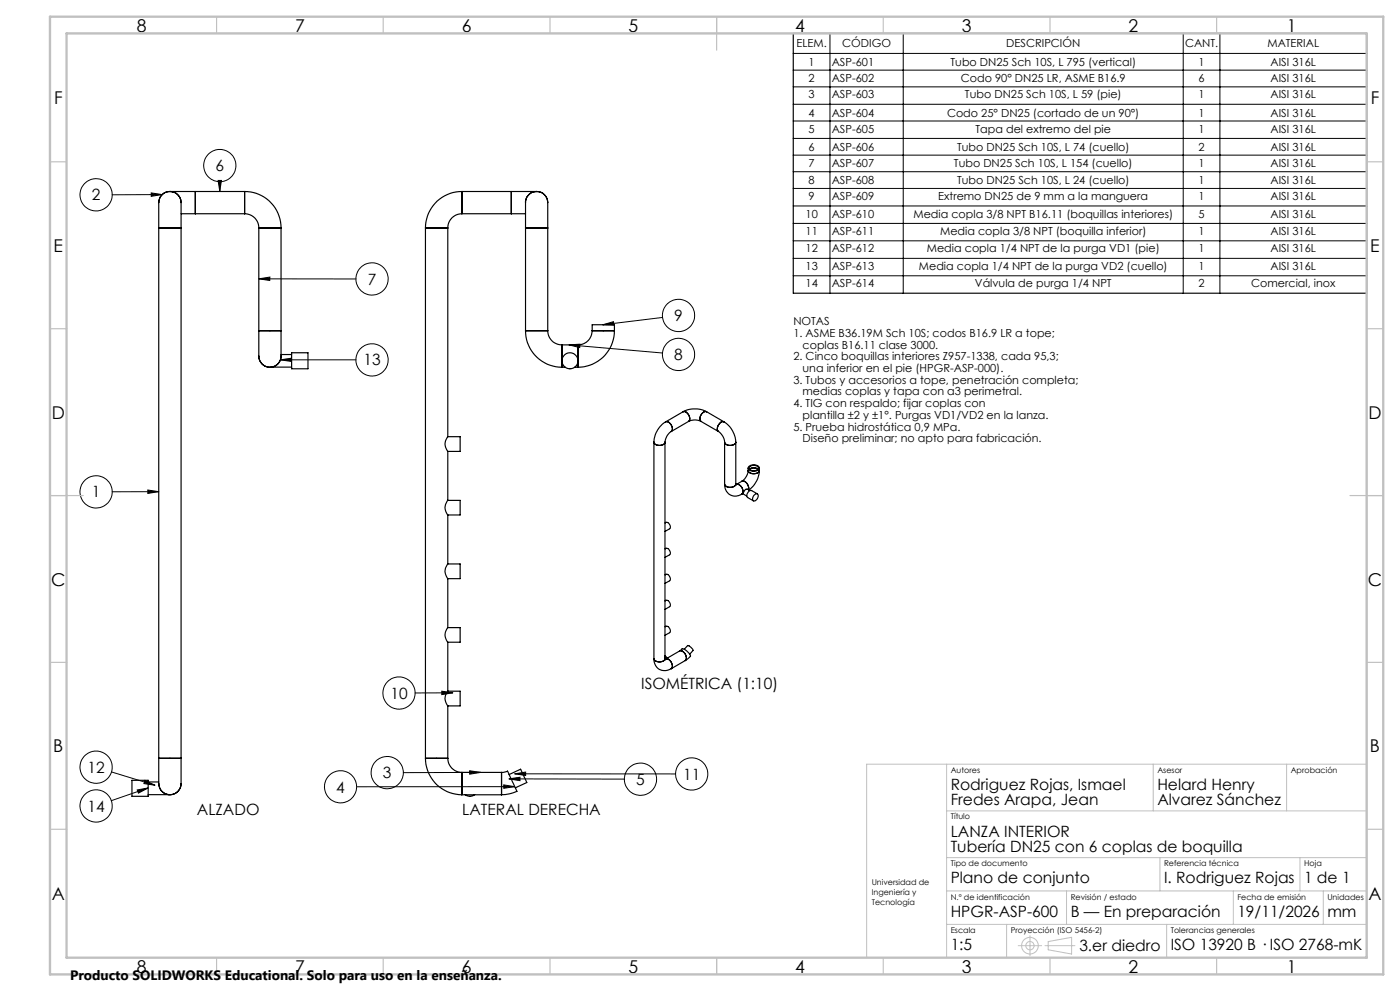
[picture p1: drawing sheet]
<svg xmlns="http://www.w3.org/2000/svg" width="420mm" height="297mm" viewBox="0 0 420 297" stroke-linecap="round" stroke-linejoin="round" font-family="sans-serif">
<g fill="none" stroke="#000" stroke-width=".35">
<path d="M238 10h172v77.9h-172zM51 57.4a3.7 3.7 0 0 0-3.4 4.6v6.3M51 57.4a3.7 3.7 0 0 1 3.3 4.6v6.3M51 57.4h7.6M58.6 57.4v6.7M58.6 57.4h14.8M73.4 57.4a10.9 10.9 0 0 1 10.9 10.9M73.4 57.4v6.7M138.6 57.4a10.9 10.9 0 0 0-11 10.9M138.6 57.4v6.7M138.6 57.4h14.8M153.4 57.4h7.6"/>
<path d="M153.4 57.4v6.7M161 57.4a3.7 3.7 0 0 1 3.3 4.6v6.3M161 57.4a3.6 3.6 0 0 0-3.3 4.6v6.3M47.6 68.3h6.7M47.6 68.3v159M54.3 64.1h4.3M54.3 68.3v159M58.6 64.1h14.8M73.4 64.1a4.2 4.2 0 0 1 4.2 4.2M77.6 68.3h6.7M77.6 68.3v30.8M84.3 68.3v30.8"/>
<path d="M127.6 68.3h6.7M127.6 68.3v159M134.3 68.3v62.6M138.6 64.1a4.2 4.2 0 0 0-4.3 4.2M138.6 64.1h14.8M153.4 64.1h4.3M157.7 68.3h6.6M157.7 68.3v30.8M164.3 68.3v30.8M77.6 99.1v7.6M77.6 99.1h6.7M84.3 99.1v7.6"/>
<path d="M157.7 99.1a10.9 10.9 0 0 0 10.9 11M157.7 99.1h6.6M164.3 99.1a4.2 4.2 0 0 0 4.3 4.3M177.7 99.1a4.3 4.3 0 0 1-4.3 4.3M177.7 99.1h6.6M177.7 99.1v-1.8h6.6v1.8M184.3 99.1a10.9 10.9 0 0 1-10.9 11M77.6 106.7a3.3 3.3 0 0 0 3.4 3.4 3.3 3.3 0 0 0 3.3-3.4M81.4 110h6.1M84.3 106.3h3.2M87.5 105.7h4.9v4.8h-4.9zM168.6 103.4v6.7"/>
<path d="M168.6 103.4h4.8M168.6 110.1h.9M172.4 110.1h1M173.4 103.4v6.7M134.3 130.9a3.3 3.3 0 0 0 0 4.4M134.3 130.9h3.7v4.4h-3.7M134.3 135.3v14.7M196.2 132.5a1.9 1.9 0 0 0 3.3 0M196.2 132.5a1.92 1.92 0 0 0 3.3 0M196.2 132.5v64.9M199.5 132.5v64.9M199.7 126.4a7.4 7.4 0 0 0-3.5 6.1"/>
<path d="M199.7 126.4a1.92 1.92 0 0 1 1.7 2.9M201.4 129.3a4.2 4.2 0 0 0-1.9 3.2M204.9 123.4a7.7 7.7 0 0 1 7.1 0M204.9 123.4a1.92 1.92 0 0 1 1.7 2.9M204.9 123.4l-5.2 3M206.6 126.3a4.3 4.3 0 0 1 3.7 0M206.6 126.3l-5.2 3M210.3 126.3l5.2 3M212 123.4a1.95 1.95 0 0 0-1.7 2.9M212 123.4l5.2 3M215.5 129.3a4.3 4.3 0 0 1 1.9 3.2M217.2 126.4a7.6 7.6 0 0 1 3.5 6.1"/>
<path d="M217.2 126.4a1.92 1.92 0 0 0-1.7 2.9M217.4 132.5a1.95 1.95 0 0 0 3.3 0M217.4 132.5v12.6M220.7 132.5v12.6M224.7 139.8a1.96 1.96 0 0 1 3.1 .5 1.97 1.97 0 0 1-3.4 0zM224.8 140a1.59 1.59 0 0 1 2.7 .4 1.66 1.66 0 0 1-2.8-.2zM134.3 150a3.2 3.2 0 0 0 0 4.3M134.3 150h3.7v4.3h-3.7M134.3 154.3v14.7M199.5 156.7a1.17 1.17 0 0 1 1.3 .4 1.17 1.17 0 0 1 .1 1.4l-1.4 .8M217.4 145.1a3.3 3.3 0 0 0 1.6 3.2 3.3 3.3 0 0 0 3.6-.2M217.4 145.1a1.95 1.95 0 0 0 3.3 0"/>
<path d="M220.7 145.1l.1 .4M220.9 145.2l-.2 .1M220.9 145.2a1.92 1.92 0 0 1 1.7 2.9M220.9 145.2a1.91 1.91 0 0 1 1.7 2.9M222.6 148.1l.2-.1 1.2 .7M222.6 144.2a2.04 2.04 0 0 1 1.9 2.6 2.07 2.07 0 0 0-1.9-2.6zM222.6 144.2l-1.7 1M224.4 141a4.3 4.3 0 0 1-1.8 3.2M224.4 141a1.95 1.95 0 0 0 3.4 0M224.4 141a1.91 1.91 0 0 0 3.4 0M224.4 140.3v.7M224.9 140.6l.7-.3 .9-.1 .9 .4-1.3-.4z"/>
<path d="M225 147l-.8-.4a1.64 1.64 0 0 0-1.4 1.3M226.3 148.3a.66 .66 0 0 1 1-.2 .66 .66 0 0 1 .1 1l-.5 .7a.66 .66 0 0 1-1 .2 .66 .66 0 0 1 0-1zM227.2 148l-1.7-1a1.4 1.4 0 0 0-1.2 2.1l1.7 1M227.8 141a7.8 7.8 0 0 1-3.1 5.9M227.8 140.3v.7M134.3 169a3.3 3.3 0 0 0 0 4.4M134.3 169h3.7v4.4h-3.7M134.3 173.4v14.7M199.5 164.5a1.2 1.2 0 0 1 1.3 .4 1.2 1.2 0 0 1 .1 1.4l-1.4 .7M199.5 172.3a1.17 1.17 0 0 1 1.3 .3 1.17 1.17 0 0 1 .1 1.4l-1.4 .8M134.3 188.1a3.2 3.2 0 0 0 0 4.4M134.3 188.1h3.7v4.4h-3.7"/>
<path d="M134.3 192.5v14.6M196.2 197.4a3.3 3.3 0 0 0 1.6 3.2 3.3 3.3 0 0 0 3.6-.2M196.2 197.4a1.92 1.92 0 0 0 3.3 0M199.5 197.4l.1 .4M199.5 196.6l.4 .5M199.5 187.9a1.2 1.2 0 0 1 1.3 .3 1.2 1.2 0 0 1 .1 1.4l-1.4 .8M199.5 180.1a1.17 1.17 0 0 1 1.3 .3 1.17 1.17 0 0 1 .1 1.4l-1.4 .8M199.5 196.6l.2 .1M199.5 196.9h.1M199.5 196.9l.7 .3M199.7 197.5l-.2 .1M199.7 197.5a1.92 1.92 0 0 1 1.7 2.9"/>
<path d="M199.7 197.5a1.94 1.94 0 0 1 1.7 2.9M203.9 195.1l.5-.4a.94 .94 0 0 1 1.5 .3l.9 .8a.74 .74 0 0 1-.1 1.3l-1.1 .9M203.9 195.1a1.92 1.92 0 0 1 1.7 2.9M203.9 195.1l-4.2 2.4M205.3 194.6l1-1.1a2.18 2.18 0 0 1 1.6 1.5l-1 1.1M205.6 198l-4.2 2.4M134.3 207.1a3.3 3.3 0 0 0 0 4.5M134.3 207.1h3.7v4.5h-3.7M134.3 211.6v15.7M39.6 233.9h4.8v4.8h-4.8zM44.4 238.2h6.2M44.4 234.3h3.2"/>
<path d="M47.6 227.3v7.5M47.6 234.8a3.4 3.4 0 0 0 3.4 3.4 3.4 3.4 0 0 0 3.3-3.4M47.6 227.3h6.7M54.3 227.3v7.5M127.6 227.3a10.9 10.9 0 0 0 11 10.9M127.6 227.3h6.7M134.3 227.3a4.2 4.2 0 0 0 4.3 4.2M138.6 231.5v6.7M138.6 231.5h11.9M138.6 238.2h11.9M139.6 238.2a2.45 2.45 0 0 0 2.8 0M150.5 231.5l1.1-.2a.58 .58 0 0 1 .7-.1 .58 .58 0 0 1 .3 .7l2.5 5.3a12 12 0 0 1-4.6 1"/>
<path d="M150.5 231.5v6.7M152.8 232.1l3.4-1.6 1.6 3.4 .2 .6-3.4 1.6"/>
<circle cx="171" cy="108.1" r="2.4"/>
</g>
<g fill="none" stroke="#000" stroke-width=".3">
<path d="M238 16h172M249 10v77.9M271 10v77.9M355 10v77.9M366 10v77.9M238 21h172M238 26h172M238 31.3h172M238 36.3h172M45.4 57.8l3.2 .5-3.2 .5zM48.6 58.3l-14.9 .1M65.4 54.1h1l-.5 3.3z"/>
<path d="M65.9 54.5v2.9M238 41.5h172M238 46.5h172M238 51.5h172M238 56.5h172M238 61.7h172M238 67h172M238 72.2h172M238 77.4h172M77.6 83.6l3.4-.6-.1 1.1zM77.6 83.6h29.2M180.8 97.3l3.2-.9 .1 1z"/>
<path d="M198.8 95.1l-18 2.2M238 82.7h172M84.1 107.8l3.3-.5v1zM84.1 107.8h22.7M170.7 103.4l3.3-.3-.1 1.1zM170.7 103.4l28.1 2.4M44.3 146.9l3.3 .5-3.3 .5zM47.6 147.4h-13.9M132.5 207.1l3.4 .5-3.4 .6zM135.9 207.6l-11.4 .1M33.4 231.3l13.1 4M41.2 236.7l3.2-.6-2.9 1.6z"/>
<path d="M43.5 233.9l3 1.4-3.3-.5zM44.4 236.1l-11 3.9M140.9 231l3.3 .5-3.3 .5zM144.2 231.5l-23.2 .1M151.1 235.2l3.3 .6-3.3 .5zM152.7 233.4l3.3-.5v1.1zM152.7 233.4l34.6 .1M154.4 231.9l3.3-.5v1zM154.4 235.8h-47.4M154.4 231.9h48.3"/>
<circle cx="28.8" cy="58.4" r="4.8"/>
<circle cx="65.9" cy="49.6" r="4.8"/>
<circle cx="111.6" cy="83.6" r="4.8"/>
<circle cx="203.6" cy="94.5" r="4.8"/>
<circle cx="111.6" cy="107.9" r="4.8"/>
<circle cx="203.6" cy="106.2" r="4.8"/>
<circle cx="28.8" cy="147.4" r="4.8"/>
<circle cx="119.7" cy="207.7" r="4.8"/>
<circle cx="28.8" cy="229.9" r="4.8"/>
<circle cx="102.2" cy="235.8" r="4.8"/>
<circle cx="116.2" cy="231.6" r="4.8"/>
<circle cx="192.1" cy="233.5" r="4.8"/>
<circle cx="207.5" cy="232" r="4.8"/>
<circle cx="28.8" cy="241.5" r="4.8"/>
</g>
<g fill="none" stroke="#c0c0c0" stroke-width=".3">
<path d="M284 229v58M346 229v14M386 229v14M410 229h-150v58M284 243h126M284 257h126M348 257v10M390 257v10M284 267h126M284 277h126M302 277v10M320 267v10"/>
<path d="M350 277v10M370 267v10M397 267v10M305.5 283.4h7M309 280.4v6M313.5 283.4h9M314.5 282.2l7-1.3v5l-7-1.2z"/>
<circle cx="309" cy="283.4" r="2.49"/>
<circle cx="309" cy="283.4" r="1.25"/>
</g>
<g fill="none" stroke="#c0c0c0" stroke-width=".35">
<path d="M65 5v5M115 5v5M165 5v5M215 5v10M265 5v5M315 5v5M365 5v5M15 48.5h5M410 48.5h5M15 98.5h5M410 98.5h5M15 148.5h10"/>
<path d="M405 148.5h10M15 198.5h5M410 198.5h5M15 248.5h5M410 248.5h5M65 287v5M115 287v5M165 287v5M215 287v5M265 287v5M315 287v5M365 287v5"/>
</g>
<path d="M15 5h400v287h-400zM20 10h390v277h-390z" fill="none" stroke="#c0c0c0" stroke-width=".7"/>
<path d="M44.3 146.9l3.3 .5-3.3 .5zM45.4 57.8l3.2 .5-3.2 .5zM65.4 54.1h1l-.5 3.3zM77.6 83.6l3.4-.6-.1 1.1zM43.5 233.9l3 1.4-3.3-.5zM84.1 107.8l3.3-.5v1zM41.2 236.7l3.2-.6-2.9 1.6zM140.9 231l3.3 .5-3.3 .5zM151.1 235.2l3.3 .6-3.3 .5zM152.7 233.4l3.3-.5v1.1zM170.7 103.4l3.3-.3-.1 1.1zM180.8 97.3l3.2-.9 .1 1zM132.5 207.1l3.4 .5-3.4 .6zM154.4 231.9l3.3-.5v1z" fill="#000"/>
<g font-size="5.3">
<text x="41" y="9.5">8</text>
<text x="88.5" y="9.5">7</text>
<text x="138.5" y="9.5">6</text>
<text x="188.5" y="9.5">5</text>
<text x="238.5" y="9.5">4</text>
<text x="288.5" y="9.5">3</text>
<text x="338.5" y="9.5">2</text>
<text x="386" y="9.5">1</text>
<text x="16.2" y="31.3">F</text>
<text x="411.2" y="31.3">F</text>
<text x="16.1" y="75.5">E</text>
<text x="411.1" y="75.5">E</text>
<text x="15.5" y="125.5">D</text>
<text x="410.5" y="125.5">D</text>
<text x="15.4" y="175.5">C</text>
<text x="410.4" y="175.5">C</text>
<text x="16" y="225.5">B</text>
<text x="411" y="225.5">B</text>
<text x="15.5" y="269.8">A</text>
<text x="410.5" y="269.8">A</text>
<text x="41" y="291.5">8</text>
<text x="88.5" y="291.5">7</text>
<text x="138.5" y="291.5">6</text>
<text x="188.5" y="291.5">5</text>
<text x="238.5" y="291.5">4</text>
<text x="288.5" y="291.5">3</text>
<text x="338.5" y="291.5">2</text>
<text x="386" y="291.5">1</text>
</g>
<g font-size="4.7">
<text x="64.7" y="51.3">6</text>
<text x="27.6" y="60.1">2</text>
<text x="110.3" y="85.3">7</text>
<text x="202.3" y="96.2">9</text>
<text x="202.3" y="107.9">8</text>
<text x="109" y="109.5">13</text>
<text x="27.6" y="149.1">1</text>
<text x="117.1" y="209.4">10</text>
<text x="192.3" y="206.5">ISOMÉTRICA (1:10)</text>
<text x="26.3" y="231.6">12</text>
<text x="114.9" y="233.2">3</text>
<text x="204.9" y="233.6">11</text>
<text x="100.9" y="237.5">4</text>
<text x="190.9" y="235.2">5</text>
<text x="285.2" y="236.7">Rodriguez Rojas, Ismael</text>
<text x="347.2" y="236.7">Helard Henry</text>
<text x="26.3" y="243.2">14</text>
<text x="59.1" y="244.2">ALZADO</text>
<text x="138.7" y="244.2">LATERAL DERECHA</text>
<text x="285.2" y="241.3">Fredes Arapa, Jean</text>
<text x="347.2" y="241.3">Alvarez Sánchez</text>
<text x="285.2" y="250.7">LANZA INTERIOR</text>
<text x="285.2" y="255.3">Tubería DN25 con 6 coplas de boquilla</text>
<text x="285.2" y="264.7">Plano de conjunto</text>
<text x="349.2" y="264.7">I. Rodriguez Rojas</text>
<text x="391.2" y="264.7">1 de 1</text>
<text x="285.2" y="274.7">HPGR-ASP-600</text>
<text x="321.2" y="274.7">B — En preparación</text>
<text x="371.2" y="274.7">19/11/2026</text>
<text x="398.2" y="274.9">mm</text>
<text x="285.2" y="284.7">1:5</text>
<text x="323.8" y="284.9">3.er diedro</text>
<text x="351.2" y="284.7">ISO 13920 B · ISO 2768-mK</text>
</g>
<text font-size="4.1" x="21" y="293.7">Producto SOLIDWORKS Educational. Solo para uso en la enseñanza.</text>
<g font-size="3.3">
<text x="238.9" y="14.2">ELEM.</text>
<text x="252.7" y="14.2">CÓDIGO</text>
<text x="301.9" y="14.2">DESCRIPCIÓN</text>
<text x="355.5" y="14.2">CANT.</text>
<text x="380.2" y="14.2">MATERIAL</text>
<text x="242.6" y="19.7">1</text>
<text x="249.5" y="19.7">ASP-601</text>
<text x="285.2" y="19.7">Tubo DN25 Sch 10S, L 795 (vertical)</text>
<text x="359.6" y="19.7">1</text>
<text x="381.2" y="19.7">AISI 316L</text>
<text x="242.6" y="24.7">2</text>
<text x="242.6" y="29.5">3</text>
<text x="249.5" y="24.7">ASP-602</text>
<text x="249.5" y="29.5">ASP-603</text>
<text x="288.3" y="24.7">Codo 90° DN25 LR, ASME B16.9</text>
<text x="289.5" y="29.5">Tubo DN25 Sch 10S, L 59 (pie)</text>
<text x="359.6" y="24.7">6</text>
<text x="359.6" y="29.5">1</text>
<text x="381.2" y="24.7">AISI 316L</text>
<text x="381.2" y="29.5">AISI 316L</text>
<text x="242.6" y="34.9">4</text>
<text x="249.5" y="34.9">ASP-604</text>
<text x="284.1" y="34.9">Codo 25° DN25 (cortado de un 90°)</text>
<text x="359.6" y="34.9">1</text>
<text x="381.2" y="34.9">AISI 316L</text>
<text x="242.6" y="39.7">5</text>
<text x="249.5" y="39.7">ASP-605</text>
<text x="292.7" y="39.7">Tapa del extremo del pie</text>
<text x="359.6" y="39.7">1</text>
<text x="381.2" y="39.7">AISI 316L</text>
<text x="242.6" y="45.2">6</text>
<text x="249.5" y="45.2">ASP-606</text>
<text x="287.1" y="45.2">Tubo DN25 Sch 10S, L 74 (cuello)</text>
<text x="359.6" y="45.2">2</text>
<text x="381.2" y="45.2">AISI 316L</text>
<text x="242.6" y="50.2">7</text>
<text x="249.5" y="50.2">ASP-607</text>
<text x="286.2" y="50.2">Tubo DN25 Sch 10S, L 154 (cuello)</text>
<text x="359.6" y="50.2">1</text>
<text x="381.2" y="50.2">AISI 316L</text>
<text x="242.6" y="55.2">8</text>
<text x="242.6" y="60">9</text>
<text x="249.5" y="55.2">ASP-608</text>
<text x="249.5" y="60">ASP-609</text>
<text x="281.5" y="60">Extremo DN25 de 9 mm a la manguera</text>
<text x="287.1" y="55.2">Tubo DN25 Sch 10S, L 24 (cuello)</text>
<text x="359.6" y="55.2">1</text>
<text x="359.6" y="60">1</text>
<text x="381.2" y="55.2">AISI 316L</text>
<text x="381.2" y="60">AISI 316L</text>
<text x="241.7" y="65.2">10</text>
<text x="249.5" y="65.2">ASP-610</text>
<text x="274.1" y="65.2">Media copla 3/8 NPT B16.11 (boquillas interiores)</text>
<text x="359.6" y="65.2">5</text>
<text x="381.2" y="65.2">AISI 316L</text>
<text x="241.7" y="70.4">11</text>
<text x="249.5" y="70.4">ASP-611</text>
<text x="282" y="70.4">Media copla 3/8 NPT (boquilla inferior)</text>
<text x="359.6" y="70.4">1</text>
<text x="381.2" y="70.4">AISI 316L</text>
<text x="241.7" y="75.7">12</text>
<text x="249.5" y="75.7">ASP-612</text>
<text x="278.1" y="75.7">Media copla 1/4 NPT de la purga VD1 (pie)</text>
<text x="359.6" y="75.7">1</text>
<text x="381.2" y="75.7">AISI 316L</text>
<text x="241.7" y="80.9">13</text>
<text x="249.5" y="80.9">ASP-613</text>
<text x="275.7" y="80.9">Media copla 1/4 NPT de la purga VD2 (cuello)</text>
<text x="359.6" y="80.9">1</text>
<text x="381.2" y="80.9">AISI 316L</text>
<text x="241.7" y="86.1">14</text>
<text x="249.5" y="86.1">ASP-614</text>
<text x="292.5" y="86.1">Válvula de purga 1/4 NPT</text>
<text x="359.6" y="86.1">2</text>
<text x="375.4" y="86.1">Comercial, inox</text>
<text x="238" y="97.5">NOTAS</text>
<text x="238" y="101">1. ASME B36.19M Sch 10S; codos B16.9 LR a tope;</text>
<text x="240.8" y="104.5">coplas B16.11 clase 3000.</text>
<text x="238" y="108">2. Cinco boquillas interiores Z957-1338, cada 95,3;</text>
<text x="240.8" y="111.5">una inferior en el pie (HPGR-ASP-000).</text>
<text x="238" y="115">3. Tubos y accesorios a tope, penetración completa;</text>
<text x="240.8" y="118.5">medias coplas y tapa con a3 perimetral.</text>
<text x="238" y="122">4. TIG con respaldo; fijar coplas con</text>
<text x="240.8" y="125.5">plantilla ±2 y ±1°. Purgas VD1/VD2 en la lanza.</text>
<text x="238" y="129">5. Prueba hidrostática 0,9 MPa.</text>
<text x="240.8" y="132.5">Diseño preliminar; no apto para fabricación.</text>
</g>
<g font-size="2.4">
<text x="285.2" y="231.6">Autores</text>
<text x="347.2" y="231.6">Asesor</text>
<text x="387.2" y="231.6">Aprobación</text>
<text x="285.2" y="245.6">Título</text>
<text x="285.2" y="259.6">Tipo de documento</text>
<text x="349.2" y="259.6">Referencia técnica</text>
<text x="391.2" y="259.6">Hoja</text>
<text x="261.5" y="265.3">Universidad de</text>
<text x="261.5" y="268.3">Ingeniería y</text>
<text x="285.2" y="269.6">N.º de identificación</text>
<text x="321.2" y="269.6">Revisión / estado</text>
<text x="371.2" y="269.6">Fecha de emisión</text>
<text x="398.2" y="269.6">Unidades</text>
<text x="261.5" y="271.3">Tecnología</text>
<text x="285.2" y="279.6">Escala</text>
<text x="303.2" y="279.6">Proyección (ISO 5456-2)</text>
<text x="351.2" y="279.6">Tolerancias generales</text>
</g>
</svg>
